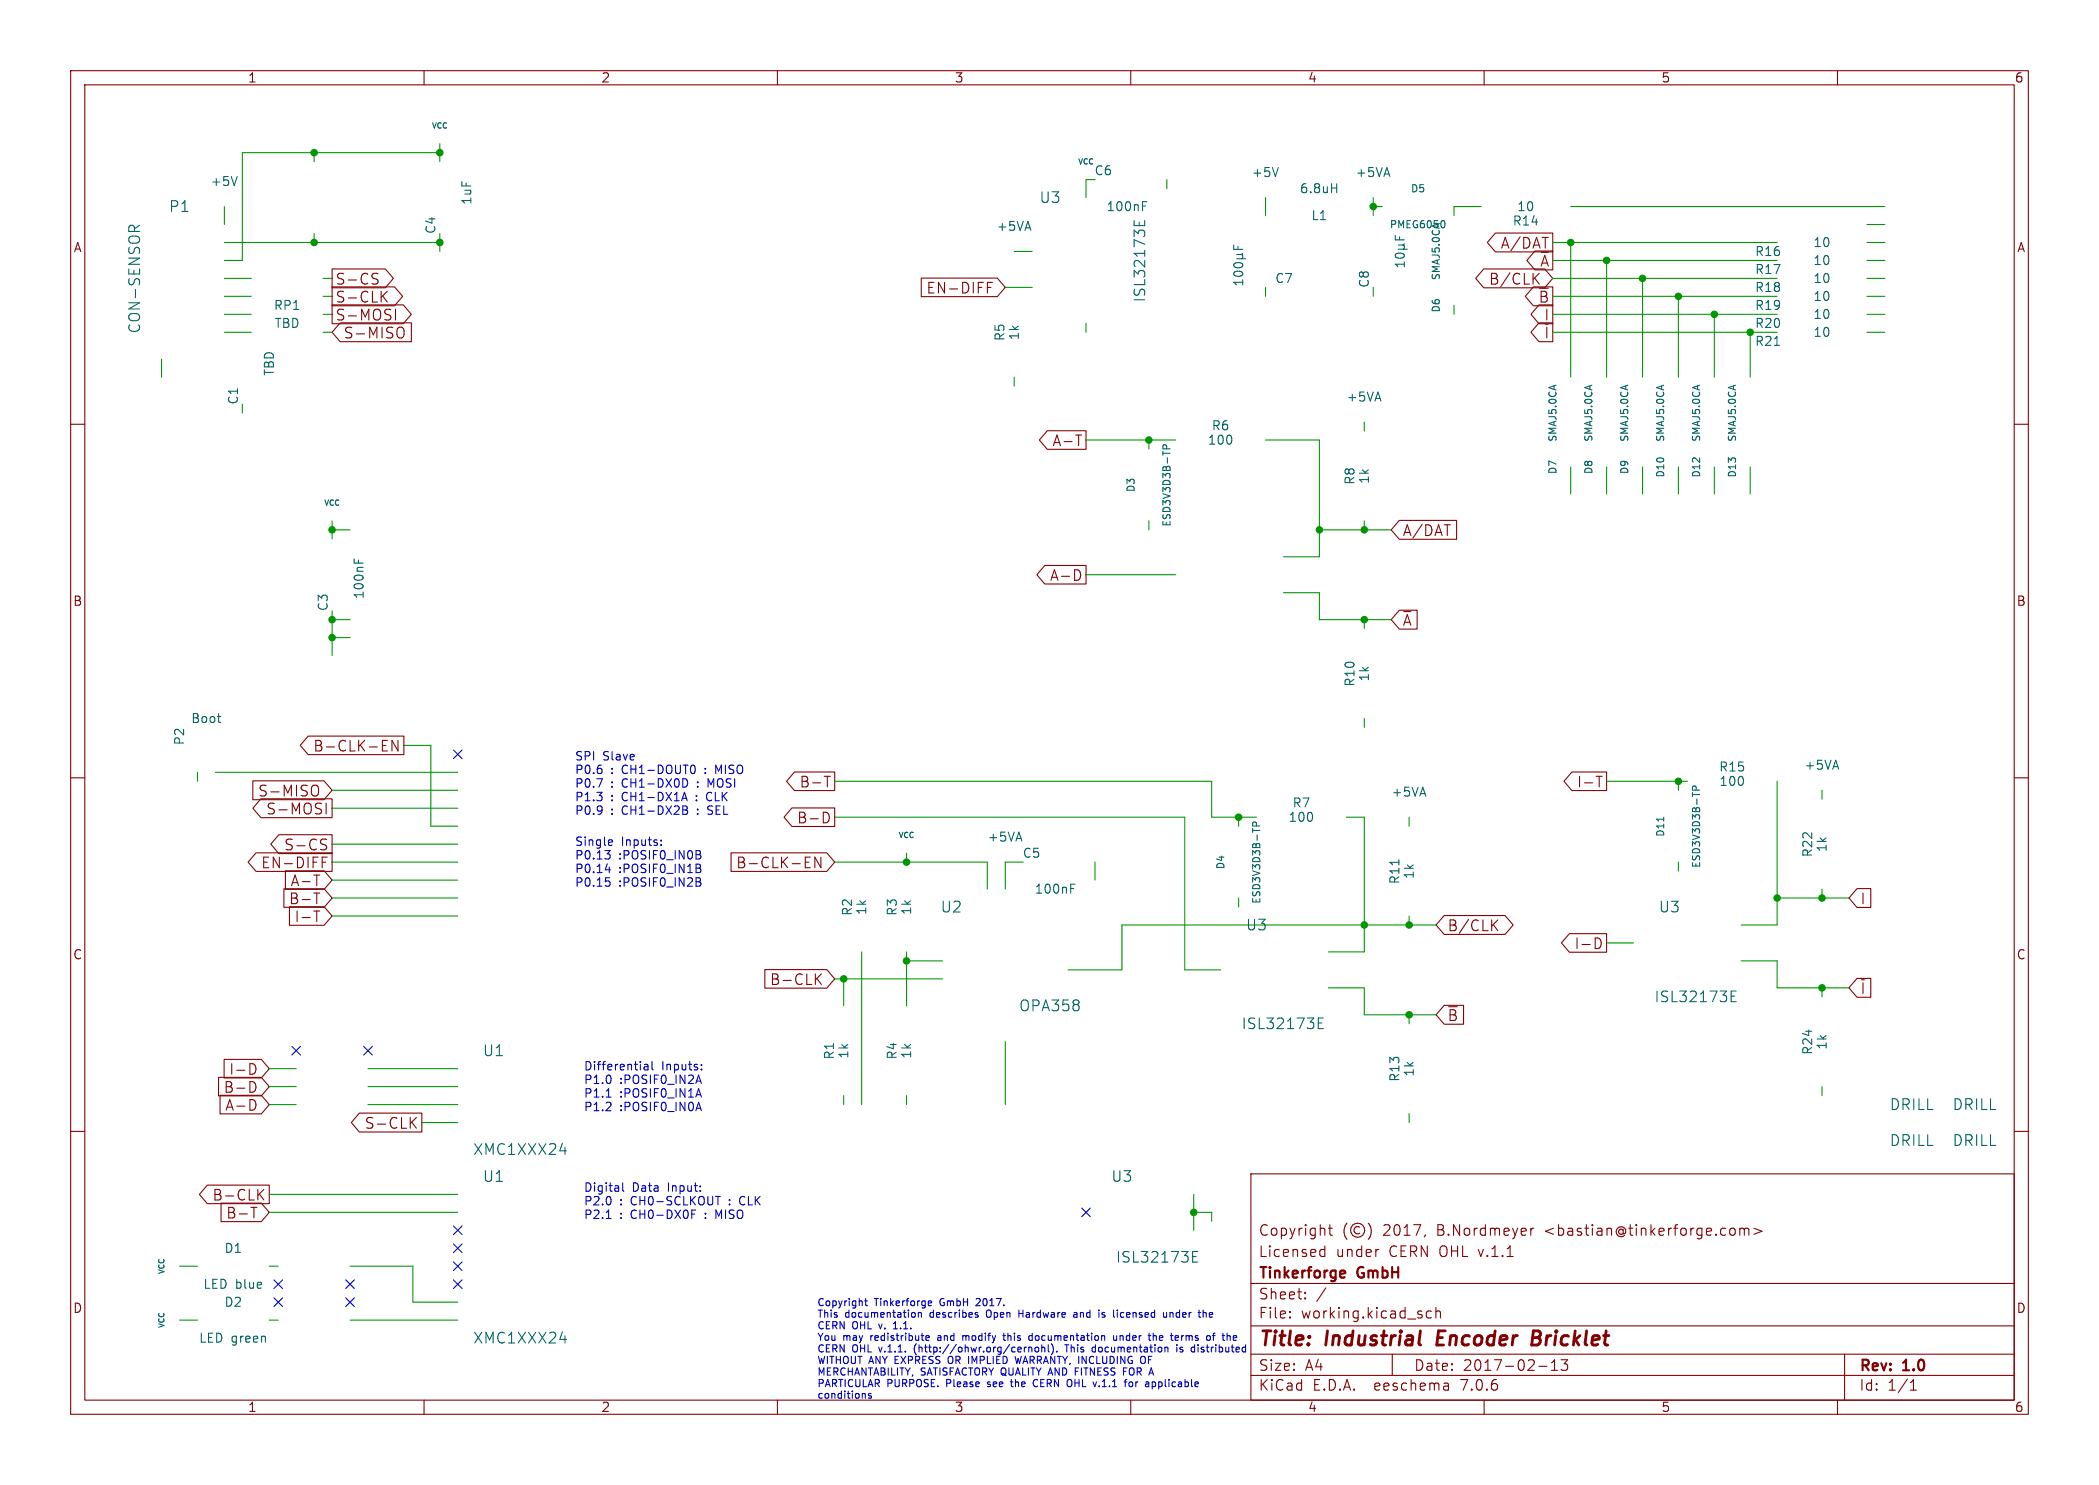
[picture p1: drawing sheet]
<svg xmlns="http://www.w3.org/2000/svg" width="297mm" height="210mm" viewBox="0 0 297 210" stroke-linecap="round" stroke-linejoin="round" font-family="sans-serif">
<g fill="none" stroke="#840000" stroke-width=".15">
<path d="M10 10h277v190h-277zM12 12h273v186h-273zM60 10v2M110 10v2M160 10v2M210 10v2M260 10v2M47 38h7.5l1.2 1.4-1.2 1.3h-7.5zM52.9 39.4a.56 .56 0 0 1 .6 .3l-.2 .4-.5 .1M52.9 38.7h.6M130.4 39.3h10.7l1.1 1.3-1.1 1.4h-10.7zM139.7 39.9h.7"/>
<path d="M209.9 38h8.7l1.1 1.4-1.1 1.3h-8.7l-1.1-1.3zM211.6 33h8.1v2.6h-8.1l-1.1-1.3zM217.1 39.3l.7 .9M217.2 35.5h2.5v2.7h-2.5l-1.2-1.4zM217.8 38.7l-.9 .8M10 60h2M47 40.6h8.8l1.2 1.3-1.2 1.3h-8.8zM47 43.1h10.1l1.1 1.4-1.1 1.3h-10.1zM48.1 45.7h10.1v2.6h-10.1l-1.1-1.3zM54.1 41.8l.7 .9M54.8 41.2l-.9 .9M56 43.7v1.6"/>
<path d="M56.5 46.3a.51 .51 0 0 1 .7 .5v.5a.51 .51 0 0 1-.7 .5M139.7 40.6h.5M217 40.6h2.7v2.6h-2.7l-1.2-1.3zM217.8 43.1h1.9v2.7h-1.9l-1.2-1.3zM217.8 45.7h1.9v2.6h-1.9l-1.2-1.3zM218.9 46.3v1.5M285 60h2M147.8 80h5.9v2.6h-5.9l-1.1-1.3zM148.2 60.9h5.5v2.6h-5.5l-1.1-1.3zM152.2 61.5h.9M198 73.6h8.1v2.7h-8.1l-1.2-1.4zM152.6 80.6a.93 .93 0 0 1 0 1.4"/>
<path d="M198 86.3h2.5v2.7h-2.5l-1.2-1.4zM10 110h2M35.8 110.4h10l1.2 1.4-1.2 1.3h-10zM36.9 113h10.1v2.6h-10.1l-1.1-1.3zM39.5 118h7.5v2.7h-7.5l-1.2-1.3zM43.6 104.1h13.5v2.6h-13.5l-1.1-1.3zM44.4 111a.51 .51 0 0 1 .7 .5v.6a.51 .51 0 0 1-.7 .5M45.6 119.4a.56 .56 0 0 1 .6 .4l-.1 .3-.5 .1M45.6 118.7h.6M46.1 113.6v1.5M54.1 105.4h.5M54.1 106.2h.7"/>
<path d="M54.1 104.7h.7M56.3 104.7v1.5l-.8-1.5v1.5M112.1 114.3h6v2.6h-6l-1.2-1.3zM112.4 109.2h5.7v2.6h-5.7l-1.1-1.3zM116.6 109.8h.9M116.9 114.9a.81 .81 0 0 1 .5 .7 .81 .81 0 0 1-.5 .8M222.4 109.2h4.9v2.6h-4.9l-1.1-1.3zM225.9 109.8h.8M285 110h2M36.2 120.6h10.8v2.6h-10.8l-1.1-1.3zM40.2 125.7h5.7l1.1 1.3-1.1 1.3h-5.7zM40.4 123.1h5.5l1.1 1.4-1.1 1.3h-5.5z"/>
<path d="M41 128.2h4.9l1.1 1.3-1.1 1.4h-4.9zM44.4 128.8h.8M44.4 126.3h.8M44.4 123.8h.8M45.6 121.9h.5M45.6 121.2h.7M103.4 120.6h13.6l1.1 1.3-1.1 1.3h-13.6zM108.2 137.1h8.8l1.1 1.3-1.1 1.3h-8.8zM113.9 121.9h.5M113.9 122.7h.8M113.9 121.2h.8M115.6 138.4l.6 .8"/>
<path d="M116.2 121.2v1.5l-.9-1.5v1.5M116.2 137.7l-.8 .9M204.3 129.5h8.7l1.1 1.3-1.1 1.3h-8.7l-1.1-1.3zM211.3 130.7l.6 .9M211.9 130.1l-.8 .9M222.1 132h5.2v2.7h-5.2l-1.2-1.3zM226.1 132.6a.81 .81 0 0 1 .5 .8 .81 .81 0 0 1-.5 .7M262.8 125.7h1.9v2.6h-1.9l-1.2-1.3zM262.8 138.4h1.9v2.6h-1.9l-1.2-1.3zM263.4 138.6h.4M263.6 139v1.5M10 160h2"/>
<path d="M30.9 152.4h6.1l1.1 1.3-1.1 1.3h-6.1zM31.1 154.9h5.9l1.1 1.3-1.1 1.3h-5.9zM31.7 149.8h5.3l1.1 1.3-1.1 1.3h-5.3zM35.7 153a.81 .81 0 0 1 .5 .7 .81 .81 0 0 1-.5 .8M35.7 150.4a.81 .81 0 0 1 .5 .8 .81 .81 0 0 1-.5 .7M35.9 155.6a.93 .93 0 0 1 0 1.3M50.9 157.4h8.8v2.7h-8.8l-1.2-1.3zM58.3 158.7l.6 .9M58.9 158l-.9 .9M204.3 142.2h2.8v2.6h-2.8l-1.1-1.3zM285 160h2M29.3 167.6h8.8v2.6h-8.8l-1.1-1.3z"/>
<path d="M31.3 170.1h5.7l1.1 1.4-1.1 1.3h-5.7zM36.7 168.8l.6 .9M37.3 168.2l-.8 .9M177 166h108v32h-108zM186.9 177.6l.1 .1 .5-.1M186.9 176.8l.1-.1 .5 .1M187.5 176.2v1.5M188 173.7h.5M188.2 173.2v1.3v.1l.3 .1M190.6 173a1.72 1.72 0 0 0 0 2.3M192.4 173.6a.52 .52 0 0 0-.8 .4 .52 .52 0 0 0 .8 .4M193.6 173a1.72 1.72 0 0 1 0 2.3"/>
<path d="M195 176.7h.1M201.7 174.6l-.2 .3M216.6 173.7v1M217 173.7l-.3 .1-.1 .2M245 173.7a.41 .41 0 0 1 .5 .3v.4a.41 .41 0 0 1-.5 .3M246.2 173.8a.37 .37 0 0 1 .6 .1M246.2 173.7v1M246.8 173.9l.2-.2 .4 .1 .1 .9M246.8 173.9v.8M248.2 173.7l1.1 .4-1.1 .5M60 198v2M110 198v2"/>
<path d="M160 198v2M177 194.5h108M177 191.5h108M177 187.5h108M177 181.5h108M182.5 186.3h.1l-.1 .1M182.5 186.3v.1M182.5 185.5v.1M182.5 185.5h.1l-.1 .1M184.7 183.6v.1M184.7 183.6h-.1l.1 .1M184.7 182.8v.1"/>
<path d="M184.7 182.8h-.1l.1 .1M187.6 182.1l-1.3 2M197 191.5v3M202.5 185.5l-.4-.1-.3 .3v.4l.2 .2 .1 .1 .4-.1M203.2 185.5a.37 .37 0 0 1 .6 .1v.8M203.2 184.9v1.5M204.9 195.7l.1 .9M205 196.5l-.2 .1M205 196h-.2M210 198v2M217.7 193.2h1.2M219.5 193.8h.9"/>
<path d="M219.5 192.7l.5-.4v1.5M220.9 192.3h.9l-.5 .6a.41 .41 0 0 1 .5 .3v.3l-.1 .2-.6 .1-.2-.1M260 198v2M261 191.5v6.5M270.3 196.6h.9M270.3 195.5l.4-.4v1.5"/>
<circle cx="192.1" cy="174" r="1"/>
</g>
<path d="M203.6 188.2l-.3 2h1M216.9 189.2h.6M217.5 189.2l.3 .1M217.6 188.2h-.6l-.3 2h.8l.2-.1M217.7 189.1l-.2 .1" fill="none" stroke="#840000" stroke-width=".4"/>
<path d="M190.1 179.7l.2 .1v.2l-.7 .2M190.3 180.6l-.2 .1" fill="none" stroke="#840000" stroke-width=".3"/>
<g fill="none" stroke="#0000c2" stroke-width=".15">
<path d="M84.4 110.1h.8l-.5 1.2M86.3 118.8h.3l.1 .2-.6 .2M86.6 119.5l-.3 .1M93.5 119.4v.2M93.5 118.8v.1M96.6 112.9h.5M96.6 114h.4l.2 .1v.2l-.2 .2M96.6 114.5h.4M96.8 112.1l.4 1.1M96.9 110.1a.64 .64 0 0 1 .4 .6 .64 .64 0 0 1-.4 .6M97 114.5a.32 .32 0 0 1 .3 .3 .32 .32 0 0 1-.2 .4h-.5M98.1 108.2a.75 .75 0 0 1 0 1.2"/>
<path d="M98.5 113.1v.1M98.5 112.5v.1M98.7 111.2v.1M98.7 110.6v.1M98.7 114.4v.1M98.7 115.1v.1M99.8 109.3v.1M99.8 108.7v.1M100 112.3v.7M100.1 115.1l.2 .1M100.2 114.1v.3M100.6 111l-.4-.9v1.2"/>
<path d="M101.7 109.1l-.4-.9v1.2M85.6 123h.8M85.7 124.1h.6M86.1 120.7l.2 .3v.3l-.2 .2M86.1 124.6l.2 .2v.3l-.2 .2M86.2 122.6v.8M86.3 120.3l-.4 .4M99.1 120.9l.1 .2-.1 .3M99.1 122.8l.1 .2-.1 .3M99.1 124.8l.1 .1-.1 .4M99.1 120.4v.3M99.1 122.3v.4"/>
<path d="M99.1 124.2v.4M85.8 155.2h.7M91.2 150.6h.4l.1 .7M91.7 150.8l-.4 .1a.23 .23 0 0 0-.2 .2 .23 .23 0 0 0 .2 .2h.4M92.3 150.1v1l.1 .2M99.2 151.2v.1M99.2 150.6v.1M85.8 172.3h.7M88.1 167.3v1l.2 .2M97.9 171.7h.4M99.8 172.2v.1M99.8 171.6v.1"/>
<path d="M101.2 169.2h.7M101.7 172l-.4-.9v1.2M103.2 170.3v.1M103.2 169.7v.1M104.7 169.5v.6M122.3 197.1l.1 .1v.5M122.3 184h.4M122.5 183.6v.9l.2 .2M123.3 197.1h-.3l-.1 .1v.2h.4v.3h-.4M126.4 187.9h.6M126.6 187.1l-.2 .1M129.2 185.6l.2 .1 .1 .1v.4l-.3 .1"/>
<path d="M129.4 190.5v.6M129.9 185.7l.2-.1 .2 .1 .1 .6M129.9 185.6v.7M131 189.2l.5-.1-.1-.2h-.2l-.2 .1 .1 .5h.3M131.3 184.1l.2-.1h.2l.1 .1v.1l-.5 .1M131.3 184.5l.2 .2 .3-.1M132.7 189.2v.3M134.2 192v.7M136.2 188.9v.7M136.5 188.9l-.3 .1M138.2 183.7h-.1M138.3 185.9l.1 .2-.1 .2"/>
<path d="M138.3 185.6l.1 .1M138.7 184.1l-.6 .6h.6M139.6 185.4v.7M139.7 196.1h.1M139.8 195.5v.2M141.9 188.9h.4M142 188.5v.9l.3 .2M143 195.4h.3M143.1 195.1v.9l.2 .1M143.6 191.8l.3 1 .2-.7 .2 .7M144.2 185.3v1M144.2 185.8h.5"/>
<path d="M145.6 189.4l.2 .2 .3-.1M145.6 190.5v.7M145.6 190.6l.1-.1 .3 .1v.6M146.1 188.9h-.3l-.2 .2M146.1 188.5v1.1M146.4 195.1a.5 .5 0 0 0-.2 .7 .5 .5 0 0 0 .6 .3M146.5 190.6l.3-.1 .2 .2v.3l-.2 .2-.3-.1-.1-.1zM147.4 190.6l.2-.1 .2 .1v.6M147.4 190.2v1M148.3 190.2v.8l.2 .2M148.8 190.1a1.19 1.19 0 0 1 0 1.4M149.5 191.1v.1"/>
<path d="M150.9 190.2v1M151.5 195.1a.72 .72 0 0 1 0 1M152 185.7h.3l.1 .6M152.1 193.9h.4M152.4 185.9h-.3l-.2 .1 .2 .3 .3-.1M154.6 191.1l.1 .1 .3-.1M155 190.6l-.3-.1-.1 .1M155 190.2v1M155.9 186.2h.4M156.3 185.7l-.2-.1-.2 .2 .1 .1 .3 .1M157.6 188.9v.6l.3 .1 .1-.1M158 188.9v.7"/>
<path d="M158.1 185.3v.1M158.5 188.9v.7M158.6 185.7l-.1 .1 .1 .4M158.6 188.9l-.1 .1M159 193.9h.3M159.8 195.5l.3-.1 .2 .2v.3l-.2 .2h-.3l-.1-.2zM161.9 191.9a.72 .72 0 0 1 0 .9M163 195.5l.3-.1 .2 .2-.1 .5h-.4M163.2 189l.1-.1h.3v.7M163.2 188.5v1.1M164.6 185.6l.1 .6 .2 .1 .2-.1M165.1 185.6v.7"/>
<path d="M165.1 190.5l.2 .2v.5M165.6 185.6v.7M165.9 185.7l-.2-.1-.1 .1M166.5 190.2v.1M166.5 190.5v.7M166.6 188.9l.2 .2-.5 .1M166.7 189.5l-.1 .1M167 191.1h.3M167.2 188.9v.7M167.2 189v.1M167.3 190.6l-.2-.1-.1 .2v.1l.3 .1M169.5 190.2v.1"/>
<path d="M169.5 190.5v.7M170.4 185.6l.3 .2v.5M171.2 185.7v.5M171.6 188.9h.3M171.6 185.9h-.5M171.9 188.5l-.2 .2v.9M174.5 189.5h.4M174.5 188.9h.3l.2 .2-.5 .1"/>
</g>
<g fill="none" stroke="#009600" stroke-width=".15">
<path d="M31.7 39.4h3.9M31.7 34.3h30.5M31.7 29.2v2.6M44.4 21.6v1.3M44.4 33v1.3M45.7 39.4h1.3M62.2 21.6h-27.9v15.2h-2.6M62.2 20.3v2.6M62.2 33v2.6M143.5 35.6h2.5M154.9 25.4h-1.2v2.5M165.1 25.4v1.3"/>
<path d="M179.1 27.9v2.6M194.3 29.2h1.3M194.3 27.9v2.6M209.5 29.2h-3.8v1.3M219.7 39.4h31.8M219.7 36.8h31.8M219.7 34.3h31.8M222.2 29.2h44.5M222.2 34.3v19M227.3 36.8v16.5M232.4 39.4v13.9M264.2 39.4h2.5"/>
<path d="M264.2 36.8h2.5M264.2 34.3h2.5M264.2 31.8h2.5M22.9 50.8v2.5M31.7 47h3.9M31.7 41.9h3.9M31.7 44.5h3.9M34.3 57.2v1.2M45.7 47h1.3M45.7 41.9h1.3M45.7 44.5h1.3M142.2 40.6h3.8"/>
<path d="M143.5 53.3v1.3M153.7 45.7v1.3M179.1 40.6v1.3M193 59.7v1.3M194.3 40.6v1.3M205.7 43.2v1.3M219.7 47h31.8M219.7 41.9h31.8M219.7 44.5h31.8M237.5 41.9v11.4M242.6 44.5v8.8M247.6 47v6.3"/>
<path d="M264.2 47h2.5M264.2 41.9h2.5M264.2 44.5h2.5M47 74.9h2.5M47 73.7v2.5M153.7 62.2h12.7M162.6 62.2v1.3M162.6 73.7v1.2M179.1 62.2h7.6v16.5h-5.1M186.7 74.9h10.1M193 73.7v1.2M222.2 66v3.9"/>
<path d="M227.3 66v3.9M232.4 66v3.9M237.5 66v3.9M242.6 66v3.9M247.6 66v3.9M47 87.6h2.5M47 86.4v6.3M47 90.2h2.5M153.7 81.3h12.7M181.6 83.8h5.1v3.8h10.1M193 87.6v1.3M27.9 109.2v1.3"/>
<path d="M30.5 109.2h34.3M47 114.3h17.8M47 119.4h17.8M47 111.8h17.8M57.1 105.4h3.9v11.4h3.8M118.1 115.6h49.5v21.6h5.1M118.1 110.5h53.3v5.1h6.4M175.3 115.6v1.2M190.5 115.6h2.5v19h-5M193 101.6v1.3M199.4 115.6v1.2M227.3 110.5h11.5"/>
<path d="M237.5 110.5v1.3M251.5 110.5v20.3h-5.1M257.8 111.8v1.2M47 121.9h17.8M47 127h17.8M47 129.5h17.8M47 124.5h17.8M118.1 138.4h15.2M118.1 121.9h21.6v3.8M119.4 138.4v3.8M121.9 134.6v21.6M128.3 120.7v1.2"/>
<path d="M128.3 134.6v7.6M128.3 135.9h5M144.8 121.9h-2.6v3.8M154.9 121.9v2.6M175.3 127v1.3M188 139.7h5v3.8h10.2M199.4 129.5v1.3M203.2 130.8h-44.5v6.4h-7.6M227.3 133.4h3.8M237.5 121.9v1.3M246.4 135.9h5.1v3.8h10.1M251.5 127h10.1"/>
<path d="M257.8 125.7v1.3M257.8 139.7v1.3M38.1 156.2h3.8M38.1 151.1h3.8M38.1 153.7h3.8M52.1 156.2h12.7M52.1 151.1h12.7M52.1 153.7h12.7M59.7 158.8h5.1M119.4 154.9v1.3M128.3 154.9v1.3M142.2 147.3v8.9"/>
<path d="M199.4 143.5v1.3M199.4 157.5v1.3M257.8 153.7v1.2M25.4 179.1h2.5M38.1 171.5h26.7M38.1 179.1h1.3M38.1 168.9h26.7M49.5 179.1h8.9v5.1h6.4M168.9 171.5h2.5v1.2M168.9 168.9v5.1M25.4 186.7h2.5M38.1 186.7h1.3"/>
<path d="M49.5 186.7h15.3"/>
</g>
<g fill="none" stroke="#000084" stroke-width=".15">
<path d="M64.2 106.1l1.2 1.2M65.4 106.1l-1.2 1.2M41.3 148l1.2 1.2M42.5 148l-1.2 1.2M51.5 148l1.2 1.2M52.7 148l-1.2 1.2M64.2 175.9l1.2 1.2M64.2 173.4l1.2 1.2M64.2 178.5l1.2 1.2M65.4 175.9l-1.2 1.2M65.4 173.4l-1.2 1.2M65.4 178.5l-1.2 1.2"/>
<path d="M153.1 170.8l1.2 1.3M154.3 170.8l-1.2 1.3M38.8 181l1.2 1.2M38.8 183.5l1.2 1.3M40 181l-1.2 1.2M40 183.5l-1.2 1.3M48.9 183.5l1.2 1.3M48.9 181l1.2 1.2M50.1 183.5l-1.2 1.3M50.1 181l-1.2 1.2M64.2 181l1.2 1.2M65.4 181l-1.2 1.2"/>
</g>
<g fill="none" stroke="#006464" stroke-width=".15">
<path d="M18.2 32.7v-.6a.41 .41 0 0 1 .4-.3 .41 .41 0 0 1 .4 .3v.6M19.7 31.9l-.7 .5M33.6 25l-.5 1.2M160.5 31.2v.7h1.5v-.7M161.2 31.4v.5M161.7 29.1h.4M161.7 28.5h.6M174.6 34.7v.6h1.2M174.6 37.3a.84 .84 0 0 1 1.2 .1 .68 .68 0 0 1-1.1 .3l-.1-.1zM174.6 38.5a.84 .84 0 0 1 1.2 .2 .68 .68 0 0 1-1.1 .3l-.1-.2zM175 36.6h1.3M175 36h.7"/>
<path d="M175.2 34.8v.5M175.7 36l.1 .2v.2l-.1 .2M175.8 39.6v.7M175.8 39.9h-1.2l.3 .4M175.8 35.8l-.1 .2M180.9 23.7l-.4 1.3M188.4 26.6h.7M189.1 26v1.2M197.4 33.3v.6h1.3M197.5 36a.84 .84 0 0 1 1.2 .1 .68 .68 0 0 1-1.1 .3l-.2-.2zM197.9 35.2h1.2M197.9 34.6h.6"/>
<path d="M198 33.5v.4M198.5 34.6l.2 .2v.3l-.2 .1M198.7 37v.7M198.7 37.4h-1.3l.4 .3M198.7 34.5l-.2 .1M204.2 31.2l.2 .1 .1 .3-.1 .4M251.1 48.8h.7M50.1 79v.6M50.7 79.2v.4M165.1 63.5l-.1-.5-.1-.1h-.3l-.1 .6h1.1M30.8 101.3h.4M31.1 102.2h.1"/>
<path d="M177.8 116.8l-.1-.5-.1-.1-.3 .1-.1 .5h1.1M235.4 115.6v.5M240 111.7v-.4l-.2-.1h-.2l-.1 .5h1M151.5 125.6h.4M151.5 125h.6M197.9 121.6v.7M186.5 144.7h.5M187.2 144h-.7v1.5h.7M245 140.9h.5M245.7 140.2h-.7v1.5h.7M79.2 162.7h1M168.8 177.7h.5"/>
<path d="M169.5 177h-.7v1.5h.7M79.2 189.4h1"/>
</g>
<g fill="#009600" stroke="#009600" stroke-width=".15">
<circle cx="62.2" cy="21.6" r=".46"/>
<circle cx="62.2" cy="34.3" r=".46"/>
<circle cx="44.4" cy="34.3" r=".46"/>
<circle cx="44.4" cy="21.6" r=".46"/>
<circle cx="119.4" cy="138.4" r=".46"/>
<circle cx="128.3" cy="135.9" r=".46"/>
<circle cx="128.3" cy="121.9" r=".46"/>
<circle cx="47" cy="74.9" r=".46"/>
<circle cx="47" cy="90.2" r=".46"/>
<circle cx="47" cy="87.6" r=".46"/>
<circle cx="242.6" cy="44.5" r=".46"/>
<circle cx="227.3" cy="36.8" r=".46"/>
<circle cx="222.2" cy="34.3" r=".46"/>
<circle cx="199.4" cy="143.5" r=".46"/>
<circle cx="237.5" cy="110.5" r=".46"/>
<circle cx="193" cy="87.6" r=".46"/>
<circle cx="194.3" cy="29.2" r=".46"/>
<circle cx="186.7" cy="74.9" r=".46"/>
<circle cx="193" cy="74.9" r=".46"/>
<circle cx="199.4" cy="130.8" r=".46"/>
<circle cx="193" cy="130.8" r=".46"/>
<circle cx="175.3" cy="115.6" r=".46"/>
<circle cx="168.9" cy="171.5" r=".46"/>
<circle cx="247.6" cy="47" r=".46"/>
<circle cx="237.5" cy="41.9" r=".46"/>
<circle cx="232.4" cy="39.4" r=".46"/>
<circle cx="257.8" cy="139.7" r=".46"/>
<circle cx="257.8" cy="127" r=".46"/>
<circle cx="251.5" cy="127" r=".46"/>
<circle cx="162.6" cy="62.2" r=".46"/>
</g>
<g font-size="2.8" fill="#840000">
<text x="178" y="190.9">Title:</text>
<text x="187.7" y="190.9">Industrial</text>
<text x="204.2" y="190.9">Encoder</text>
<text x="218.4" y="190.9">Bricklet</text>
</g>
<g font-size="2.1" fill="#006464">
<text x="147" y="28.9">U3</text>
<text x="23.8" y="30.2">P1</text>
<text x="20" y="47.2" transform="rotate(-90 20 47.2)">CON-SENSOR</text>
<text x="162.3" y="42.8" transform="rotate(-90 162.3 42.8)">ISL32173E</text>
<text x="133" y="129.3">U2</text>
<text x="176.2" y="131.8">U3</text>
<text x="234.6" y="129.2">U3</text>
<text x="144.1" y="143.2">OPA358</text>
<text x="234" y="141.9">ISL32173E</text>
<text x="68.2" y="149.6">U1</text>
<text x="175.6" y="145.8">ISL32173E</text>
<text x="267.3" y="157.2">DRILL</text>
<text x="276.2" y="157.2">DRILL</text>
<text x="66.9" y="163.6">XMC1XXX24</text>
<text x="68.2" y="167.4">U1</text>
<text x="157.2" y="167.3">U3</text>
<text x="267.3" y="162.3">DRILL</text>
<text x="276.2" y="162.3">DRILL</text>
<text x="157.8" y="178.8">ISL32173E</text>
<text x="66.9" y="190.2">XMC1XXX24</text>
</g>
<g font-size="2.1" fill="#840000">
<text x="212.3" y="35.4">A/DAT</text>
<text x="47.4" y="40.5">S-CS</text>
<text x="131" y="41.7">EN-DIFF</text>
<text x="210.6" y="40.5">B/CLK</text>
<text x="217.9" y="37.9">~{A}</text>
<text x="47.4" y="43">S-CLK</text>
<text x="47.4" y="45.5">S-MOSI</text>
<text x="217.7" y="43">~{B}</text>
<text x="218.5" y="45.5">I</text>
<text x="48.5" y="48.1">S-MISO</text>
<text x="148.9" y="63.3">A-T</text>
<text x="198.4" y="76">A/DAT</text>
<text x="148.5" y="82.4">A-D</text>
<text x="198.4" y="88.7">~{A}</text>
<text x="44.3" y="106.5">B-CLK-EN</text>
<text x="36.5" y="112.9">S-MISO</text>
<text x="113.1" y="111.6">B-T</text>
<text x="223.1" y="111.6">I-T</text>
<text x="37.6" y="115.4">S-MOSI</text>
<text x="112.7" y="116.7">B-D</text>
<text x="36.9" y="123">EN-DIFF</text>
<text x="40.1" y="120.5">S-CS</text>
<text x="41.1" y="125.5">A-T</text>
<text x="104.1" y="123">B-CLK-EN</text>
<text x="40.8" y="128.1">B-T</text>
<text x="41.6" y="130.6">I-T</text>
<text x="204.7" y="131.9">B/CLK</text>
<text x="263.1" y="128.1">I</text>
<text x="222.7" y="134.4">I-D</text>
<text x="108.9" y="139.5">B-CLK</text>
<text x="204.7" y="144.6">~{B}</text>
<text x="31.6" y="154.8">B-D</text>
<text x="32.4" y="152.2">I-D</text>
<text x="31.8" y="157.3">A-D</text>
<text x="51.5" y="159.8">S-CLK</text>
<text x="30" y="170">B-CLK</text>
<text x="31.9" y="172.5">B-T</text>
<text x="178" y="178">Licensed</text>
<text x="178" y="175">Copyright</text>
<text x="189" y="178">under</text>
<text x="195.7" y="175">2017,</text>
<text x="196.6" y="178">CERN OHL v.1.1</text>
<text x="203.5" y="175">B.Nordmeyer</text>
<text x="218.8" y="175">&lt;bastian@tinkerforge.com&gt;</text>
<text x="178" y="184">Sheet:</text>
<text x="178" y="181.2">Tinkerforge</text>
<text x="192.2" y="181.2">GmbH</text>
<text x="178" y="186.7">File:</text>
<text x="184.1" y="186.7">working.kicad_sch</text>
<text x="178" y="196.9">KiCad</text>
<text x="178" y="194.1">Size:</text>
<text x="184.7" y="194.1">A4</text>
<text x="185.7" y="196.9">E.D.A.</text>
<text x="194.6" y="196.9">eeschema</text>
<text x="200" y="194.1">Date:</text>
<text x="207" y="196.9">7.0.6</text>
<text x="207" y="194.1">2017-02-13</text>
<text x="263" y="194.3">Rev:</text>
<text x="263" y="196.9">Id:</text>
<text x="267.1" y="196.9">1/1</text>
<text x="269.4" y="194.3">1.0</text>
</g>
<g font-size="1.8" fill="#840000">
<text x="35" y="11.9">1</text>
<text x="85" y="11.9">2</text>
<text x="135" y="11.9">3</text>
<text x="185" y="11.9">4</text>
<text x="235" y="11.9">5</text>
<text x="285" y="11.9">6</text>
<text x="10.3" y="35.9">A</text>
<text x="285.3" y="35.9">A</text>
<text x="10.3" y="85.9">B</text>
<text x="285.3" y="85.9">B</text>
<text x="10.3" y="135.9">C</text>
<text x="285.3" y="135.9">C</text>
<text x="10.3" y="185.9">D</text>
<text x="285.3" y="185.9">D</text>
<text x="35" y="199.9">1</text>
<text x="85" y="199.9">2</text>
<text x="135" y="199.9">3</text>
<text x="185" y="199.9">4</text>
<text x="235" y="199.9">5</text>
<text x="285" y="199.9">6</text>
</g>
<g font-size="1.8" fill="#006464">
<text x="29.7" y="26.5">+5V</text>
<text x="66.9" y="29.1" transform="rotate(-90 66.9 29.1)">1uF</text>
<text x="154.8" y="25">C6</text>
<text x="177" y="25.2">+5V</text>
<text x="183.8" y="27.5">6.8uH</text>
<text x="191.7" y="25.2">+5VA</text>
<text x="61.8" y="33.2" transform="rotate(-90 61.8 33.2)">C4</text>
<text x="140.9" y="32.9">+5VA</text>
<text x="156.5" y="30.1">100nF</text>
<text x="185.5" y="31.3">L1</text>
<text x="214" y="32.1">R14</text>
<text x="214.6" y="30.1">10</text>
<text x="256.5" y="35.2">10</text>
<text x="180.3" y="40.2">C7</text>
<text x="193.9" y="40.8" transform="rotate(-90 193.9 40.8)">C8</text>
<text x="248.2" y="41.5">R18</text>
<text x="248.2" y="36.4">R16</text>
<text x="248.2" y="39">R17</text>
<text x="256.5" y="40.2">10</text>
<text x="256.5" y="37.7">10</text>
<text x="38.7" y="44">RP1</text>
<text x="38.8" y="46.6">TBD</text>
<text x="248.2" y="46.6">R20</text>
<text x="248.2" y="44">R19</text>
<text x="256.5" y="45.3">10</text>
<text x="256.5" y="42.8">10</text>
<text x="256.5" y="47.9">10</text>
<text x="39" y="53.3" transform="rotate(-90 39 53.3)">TBD</text>
<text x="142.3" y="48.3" transform="rotate(-90 142.3 48.3)">R5</text>
<text x="144.4" y="48.2" transform="rotate(-90 144.4 48.2)">1k</text>
<text x="248.2" y="49.1">R21</text>
<text x="33.9" y="57.3" transform="rotate(-90 33.9 57.3)">C1</text>
<text x="190.5" y="57">+5VA</text>
<text x="170.8" y="63.1">100</text>
<text x="171.4" y="61.1">R6</text>
<text x="191.9" y="68.7" transform="rotate(-90 191.9 68.7)">R8</text>
<text x="193.9" y="68.5" transform="rotate(-90 193.9 68.5)">1k</text>
<text x="46.6" y="86.5" transform="rotate(-90 46.6 86.5)">C3</text>
<text x="51.7" y="84.8" transform="rotate(-90 51.7 84.8)">100nF</text>
<text x="191.9" y="97.2" transform="rotate(-90 191.9 97.2)">R10</text>
<text x="193.9" y="96.5" transform="rotate(-90 193.9 96.5)">1k</text>
<text x="26.3" y="105.5" transform="rotate(-90 26.3 105.5)">P2</text>
<text x="27" y="102.5">Boot</text>
<text x="196.8" y="112.9">+5VA</text>
<text x="243.2" y="109.3">R15</text>
<text x="243.2" y="111.4">100</text>
<text x="255.2" y="109.1">+5VA</text>
<text x="139.7" y="119.2">+5VA</text>
<text x="182.2" y="116.4">100</text>
<text x="182.8" y="114.4">R7</text>
<text x="144.6" y="121.5">C5</text>
<text x="198.2" y="125.1" transform="rotate(-90 198.2 125.1)">R11</text>
<text x="200.3" y="124.4" transform="rotate(-90 200.3 124.4)">1k</text>
<text x="256.6" y="121.3" transform="rotate(-90 256.6 121.3)">R22</text>
<text x="258.7" y="120.6" transform="rotate(-90 258.7 120.6)">1k</text>
<text x="120.8" y="129.6" transform="rotate(-90 120.8 129.6)">R2</text>
<text x="122.8" y="129.5" transform="rotate(-90 122.8 129.5)">1k</text>
<text x="127.1" y="129.6" transform="rotate(-90 127.1 129.6)">R3</text>
<text x="129.1" y="129.5" transform="rotate(-90 129.1 129.5)">1k</text>
<text x="146.3" y="126.6">100nF</text>
<text x="118.2" y="149.9" transform="rotate(-90 118.2 149.9)">R1</text>
<text x="120.2" y="149.8" transform="rotate(-90 120.2 149.8)">1k</text>
<text x="127.1" y="149.9" transform="rotate(-90 127.1 149.9)">R4</text>
<text x="129.1" y="149.8" transform="rotate(-90 129.1 149.8)">1k</text>
<text x="256.6" y="149.3" transform="rotate(-90 256.6 149.3)">R24</text>
<text x="258.7" y="148.5" transform="rotate(-90 258.7 148.5)">1k</text>
<text x="198.2" y="153.1" transform="rotate(-90 198.2 153.1)">R13</text>
<text x="200.3" y="152.4" transform="rotate(-90 200.3 152.4)">1k</text>
<text x="31.7" y="177.4">D1</text>
<text x="28.7" y="182.5">LED blue</text>
<text x="31.7" y="185">D2</text>
<text x="28.1" y="190.1">LED green</text>
</g>
<g font-size="1.7" fill="#0000c2">
<text x="81.3" y="107.6">SPI</text>
<text x="85.3" y="107.6">Slave</text>
<text x="81.3" y="109.6">P0.6</text>
<text x="81.3" y="111.5">P0.7</text>
<text x="81.3" y="113.4">P1.3</text>
<text x="86.4" y="109.6">:</text>
<text x="86.4" y="111.5">:</text>
<text x="86.4" y="113.4">:</text>
<text x="88.1" y="109.6">CH1-DOUT0</text>
<text x="88.1" y="111.5">CH1-DX0D</text>
<text x="88.1" y="113.4">CH1-DX1A</text>
<text x="100.5" y="113.4">CLK</text>
<text x="100.7" y="111.5">MOSI</text>
<text x="101.8" y="109.6">MISO</text>
<text x="81.3" y="115.3">P0.9</text>
<text x="81.3" y="119.7">Single</text>
<text x="86.4" y="115.3">:</text>
<text x="87.9" y="119.7">Inputs:</text>
<text x="88.1" y="115.3">CH1-DX2B</text>
<text x="100.7" y="115.3">SEL</text>
<text x="81.3" y="121.6">P0.13</text>
<text x="81.3" y="123.6">P0.14</text>
<text x="81.3" y="125.5">P0.15</text>
<text x="87.6" y="121.6">:POSIF0_IN0B</text>
<text x="87.6" y="123.6">:POSIF0_IN1B</text>
<text x="87.6" y="125.5">:POSIF0_IN2B</text>
<text x="82.5" y="151.5">Differential</text>
<text x="82.5" y="153.4">P1.0</text>
<text x="82.5" y="155.3">P1.1</text>
<text x="87.7" y="153.4">:POSIF0_IN2A</text>
<text x="87.7" y="155.3">:POSIF0_IN1A</text>
<text x="93.6" y="151.5">Inputs:</text>
<text x="82.5" y="157.2">P1.2</text>
<text x="87.7" y="157.2">:POSIF0_IN0A</text>
<text x="82.5" y="168.6">Digital</text>
<text x="82.5" y="170.5">P2.0</text>
<text x="82.5" y="172.5">P2.1</text>
<text x="87.7" y="170.5">:</text>
<text x="87.7" y="172.5">:</text>
<text x="89.4" y="170.5">CH0-SCLKOUT</text>
<text x="89.4" y="172.5">CH0-DX0F</text>
<text x="89.5" y="168.6">Data</text>
<text x="94.6" y="168.6">Input:</text>
<text x="101.8" y="172.5">MISO</text>
<text x="105.2" y="170.5">CLK</text>
</g>
<g font-size="1.4" fill="#006464">
<text x="199.5" y="27.4">D5</text>
<text x="196.5" y="32.5">PMEG6050</text>
<text x="203.9" y="39.7" transform="rotate(-90 203.9 39.7)">SMAJ5.0CA</text>
<text x="203.9" y="44.3" transform="rotate(-90 203.9 44.3)">D6</text>
<text x="220.4" y="62.6" transform="rotate(-90 220.4 62.6)">SMAJ5.0CA</text>
<text x="225.5" y="62.6" transform="rotate(-90 225.5 62.6)">SMAJ5.0CA</text>
<text x="230.6" y="62.6" transform="rotate(-90 230.6 62.6)">SMAJ5.0CA</text>
<text x="235.7" y="62.6" transform="rotate(-90 235.7 62.6)">SMAJ5.0CA</text>
<text x="240.8" y="62.6" transform="rotate(-90 240.8 62.6)">SMAJ5.0CA</text>
<text x="245.8" y="62.6" transform="rotate(-90 245.8 62.6)">SMAJ5.0CA</text>
<text x="160.8" y="69.7" transform="rotate(-90 160.8 69.7)">D3</text>
<text x="220.4" y="67.2" transform="rotate(-90 220.4 67.2)">D7</text>
<text x="225.5" y="67.2" transform="rotate(-90 225.5 67.2)">D8</text>
<text x="230.6" y="67.2" transform="rotate(-90 230.6 67.2)">D9</text>
<text x="235.7" y="67.6" transform="rotate(-90 235.7 67.6)">D10</text>
<text x="240.8" y="67.6" transform="rotate(-90 240.8 67.6)">D12</text>
<text x="245.8" y="67.6" transform="rotate(-90 245.8 67.6)">D13</text>
<text x="165.8" y="74.6" transform="rotate(-90 165.8 74.6)">ESD3V3D3B-TP</text>
<text x="235.7" y="118.4" transform="rotate(-90 235.7 118.4)">D11</text>
<text x="173.5" y="123" transform="rotate(-90 173.5 123)">D4</text>
<text x="240.8" y="122.8" transform="rotate(-90 240.8 122.8)">ESD3V3D3B-TP</text>
<text x="178.5" y="127.9" transform="rotate(-90 178.5 127.9)">ESD3V3D3B-TP</text>
</g>
<g font-size="1.4" fill="#0000c2">
<text x="115.6" y="184.8">Copyright</text>
<text x="123.8" y="184.8">Tinkerforge</text>
<text x="133.2" y="184.8">GmbH</text>
<text x="138.6" y="184.8">2017.</text>
<text x="115.6" y="186.4">This</text>
<text x="115.6" y="188.1">CERN</text>
<text x="115.6" y="189.7">You</text>
<text x="115.6" y="191.3">CERN</text>
<text x="119.3" y="189.7">may</text>
<text x="119.6" y="186.4">documentation</text>
<text x="120.6" y="188.1">OHL</text>
<text x="120.6" y="191.3">OHL</text>
<text x="123.4" y="189.7">redistribute</text>
<text x="124.6" y="188.1">v.</text>
<text x="124.6" y="191.3">v.1.1.</text>
<text x="126.9" y="188.1">1.1.</text>
<text x="129.8" y="191.3">(http://ohwr.org/cernohl).</text>
<text x="131.8" y="186.4">describes</text>
<text x="133.1" y="189.7">and</text>
<text x="136.9" y="189.7">modify</text>
<text x="140" y="186.4">Open</text>
<text x="143" y="189.7">this</text>
<text x="144.8" y="186.4">Hardware</text>
<text x="146.8" y="189.7">documentation</text>
<text x="151.5" y="191.3">This</text>
<text x="152.9" y="186.4">and</text>
<text x="155.5" y="191.3">documentation</text>
<text x="156.7" y="186.4">is</text>
<text x="159" y="186.4">licensed</text>
<text x="159" y="189.7">under</text>
<text x="164.3" y="189.7">the</text>
<text x="166.3" y="186.4">under</text>
<text x="167.7" y="189.7">terms</text>
<text x="167.7" y="191.3">is</text>
<text x="170" y="191.3">distributed</text>
<text x="171.6" y="186.4">the</text>
<text x="173" y="189.7">of</text>
<text x="115.6" y="193">WITHOUT ANY EXPRESS</text>
<text x="115.6" y="194.6">MERCHANTABILITY,</text>
<text x="115.6" y="196.2">PARTICULAR</text>
<text x="115.6" y="197.9">conditions</text>
<text x="125.5" y="196.2">PURPOSE.</text>
<text x="130.3" y="194.6">SATISFACTORY QUALITY AND</text>
<text x="134.1" y="196.2">Please</text>
<text x="134.6" y="193">OR IMPLIED</text>
<text x="140.2" y="196.2">see</text>
<text x="143.8" y="196.2">the</text>
<text x="144.7" y="193">WARRANTY, INCLUDING</text>
<text x="147.2" y="196.2">CERN</text>
<text x="152.2" y="196.2">OHL</text>
<text x="152.8" y="194.6">FITNESS</text>
<text x="156.2" y="196.2">v.1.1</text>
<text x="159.9" y="194.6">FOR</text>
<text x="160.9" y="196.2">for</text>
<text x="162.9" y="193">OF</text>
<text x="164.1" y="196.2">applicable</text>
</g>
<g font-size="1.1" fill="#006464">
<text x="61" y="18.4">VCC</text>
<text x="152.4" y="23.5">VCC</text>
<text x="45.7" y="71.7">VCC</text>
<text x="127" y="118.7">VCC</text>
<text x="23.5" y="180.3" transform="rotate(-90 23.5 180.3)">VCC</text>
<text x="23.5" y="187.9" transform="rotate(-90 23.5 187.9)">VCC</text>
</g>
</svg>
